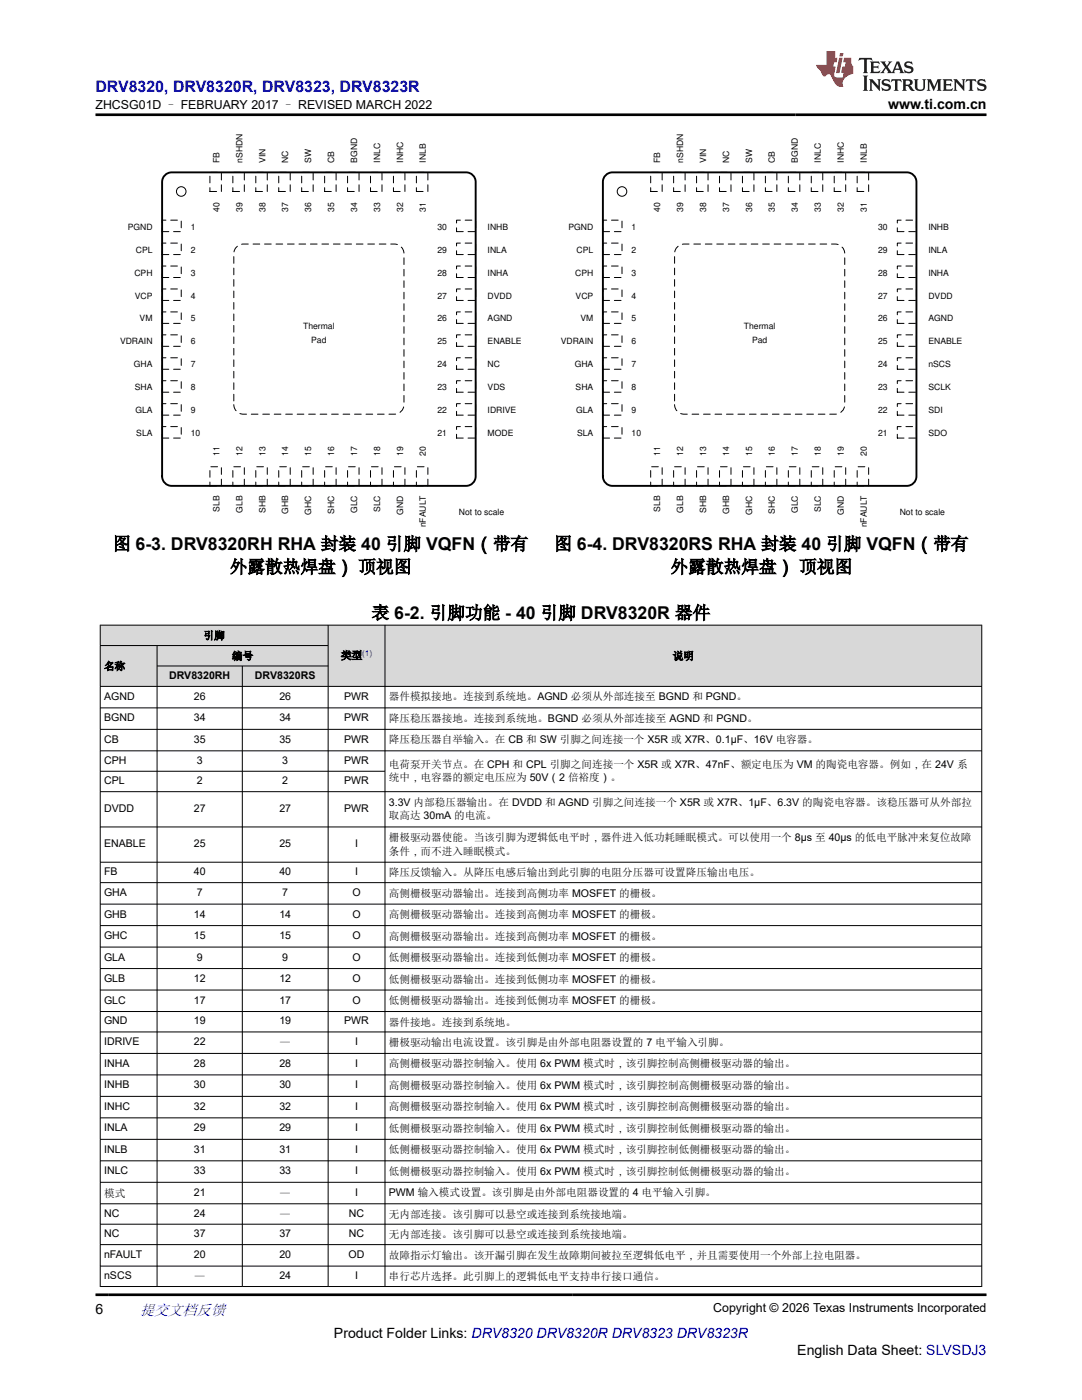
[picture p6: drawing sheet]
<svg xmlns="http://www.w3.org/2000/svg" width="216mm" height="279mm" viewBox="0 0 216 279" stroke-linecap="round" stroke-linejoin="round" font-family="sans-serif">
<path d="M41.9 34.4h2.3v3.8h-2.3z" fill="none" stroke="#000" stroke-width=".2" stroke-dasharray="1.3 1"/>
<path d="M41.9 93.2h2.3v3.8h-2.3z" fill-rule="evenodd" fill="#fff"/>
<path d="M41.9 93.2h2.3v3.8h-2.3z" fill="none" stroke="#000" stroke-width=".2" stroke-dasharray="1.3 1"/>
<path d="M32.3 43.9h3.9v2.3h-3.9z" fill-rule="evenodd" fill="#fff"/>
<path d="M32.3 43.9h3.9v2.3h-3.9z" fill="none" stroke="#000" stroke-width=".2" stroke-dasharray="1.3 1"/>
<path d="M91.1 43.9h3.8v2.3h-3.8z" fill-rule="evenodd" fill="#fff"/>
<path d="M91.1 43.9h3.8v2.3h-3.8z" fill="none" stroke="#000" stroke-width=".2" stroke-dasharray="1.3 1"/>
<path d="M46.5 34.4h2.3v3.8h-2.3z" fill-rule="evenodd" fill="#fff"/>
<path d="M46.5 34.4h2.3v3.8h-2.3z" fill="none" stroke="#000" stroke-width=".2" stroke-dasharray="1.3 1"/>
<path d="M46.5 93.2h2.3v3.8h-2.3z" fill-rule="evenodd" fill="#fff"/>
<path d="M46.5 93.2h2.3v3.8h-2.3z" fill="none" stroke="#000" stroke-width=".2" stroke-dasharray="1.3 1"/>
<path d="M32.3 48.5h3.9v2.3h-3.9z" fill-rule="evenodd" fill="#fff"/>
<path d="M32.3 48.5h3.9v2.3h-3.9z" fill="none" stroke="#000" stroke-width=".2" stroke-dasharray="1.3 1"/>
<path d="M91.1 48.5h3.8v2.3h-3.8z" fill-rule="evenodd" fill="#fff"/>
<path d="M91.1 48.5h3.8v2.3h-3.8z" fill="none" stroke="#000" stroke-width=".2" stroke-dasharray="1.3 1"/>
<path d="M51 34.4h2.3v3.8h-2.3z" fill-rule="evenodd" fill="#fff"/>
<path d="M51 34.4h2.3v3.8h-2.3z" fill="none" stroke="#000" stroke-width=".2" stroke-dasharray="1.3 1"/>
<path d="M51 93.2h2.3v3.8h-2.3z" fill-rule="evenodd" fill="#fff"/>
<path d="M51 93.2h2.3v3.8h-2.3z" fill="none" stroke="#000" stroke-width=".2" stroke-dasharray="1.3 1"/>
<path d="M32.3 53.1h3.9v2.3h-3.9z" fill-rule="evenodd" fill="#fff"/>
<path d="M32.3 53.1h3.9v2.3h-3.9z" fill="none" stroke="#000" stroke-width=".2" stroke-dasharray="1.3 1"/>
<path d="M91.1 53.1h3.8v2.3h-3.8z" fill-rule="evenodd" fill="#fff"/>
<path d="M91.1 53.1h3.8v2.3h-3.8z" fill="none" stroke="#000" stroke-width=".2" stroke-dasharray="1.3 1"/>
<path d="M55.6 34.4h2.3v3.8h-2.3z" fill-rule="evenodd" fill="#fff"/>
<path d="M55.6 34.4h2.3v3.8h-2.3z" fill="none" stroke="#000" stroke-width=".2" stroke-dasharray="1.3 1"/>
<path d="M55.6 93.2h2.3v3.8h-2.3z" fill-rule="evenodd" fill="#fff"/>
<path d="M55.6 93.2h2.3v3.8h-2.3z" fill="none" stroke="#000" stroke-width=".2" stroke-dasharray="1.3 1"/>
<path d="M32.3 57.7h3.9v2.3h-3.9z" fill-rule="evenodd" fill="#fff"/>
<path d="M32.3 57.7h3.9v2.3h-3.9z" fill="none" stroke="#000" stroke-width=".2" stroke-dasharray="1.3 1"/>
<path d="M91.1 57.7h3.8v2.3h-3.8z" fill-rule="evenodd" fill="#fff"/>
<path d="M91.1 57.7h3.8v2.3h-3.8z" fill="none" stroke="#000" stroke-width=".2" stroke-dasharray="1.3 1"/>
<path d="M60.2 34.4h2.3v3.8h-2.3z" fill-rule="evenodd" fill="#fff"/>
<path d="M60.2 34.4h2.3v3.8h-2.3z" fill="none" stroke="#000" stroke-width=".2" stroke-dasharray="1.3 1"/>
<path d="M60.2 93.2h2.3v3.8h-2.3z" fill-rule="evenodd" fill="#fff"/>
<path d="M60.2 93.2h2.3v3.8h-2.3z" fill="none" stroke="#000" stroke-width=".2" stroke-dasharray="1.3 1"/>
<path d="M32.3 62.2h3.9v2.3h-3.9z" fill-rule="evenodd" fill="#fff"/>
<path d="M32.3 62.2h3.9v2.3h-3.9z" fill="none" stroke="#000" stroke-width=".2" stroke-dasharray="1.3 1"/>
<path d="M91.1 62.2h3.8v2.3h-3.8z" fill-rule="evenodd" fill="#fff"/>
<path d="M91.1 62.2h3.8v2.3h-3.8z" fill="none" stroke="#000" stroke-width=".2" stroke-dasharray="1.3 1"/>
<path d="M64.8 34.4h2.3v3.8h-2.3z" fill-rule="evenodd" fill="#fff"/>
<path d="M64.8 34.4h2.3v3.8h-2.3z" fill="none" stroke="#000" stroke-width=".2" stroke-dasharray="1.3 1"/>
<path d="M64.8 93.2h2.3v3.8h-2.3z" fill-rule="evenodd" fill="#fff"/>
<path d="M64.8 93.2h2.3v3.8h-2.3z" fill="none" stroke="#000" stroke-width=".2" stroke-dasharray="1.3 1"/>
<path d="M32.3 66.8h3.9v2.3h-3.9z" fill-rule="evenodd" fill="#fff"/>
<path d="M32.3 66.8h3.9v2.3h-3.9z" fill="none" stroke="#000" stroke-width=".2" stroke-dasharray="1.3 1"/>
<path d="M91.1 66.8h3.8v2.3h-3.8z" fill-rule="evenodd" fill="#fff"/>
<path d="M91.1 66.8h3.8v2.3h-3.8z" fill="none" stroke="#000" stroke-width=".2" stroke-dasharray="1.3 1"/>
<path d="M69.4 34.4h2.2v3.8h-2.2z" fill-rule="evenodd" fill="#fff"/>
<path d="M69.4 34.4h2.2v3.8h-2.2z" fill="none" stroke="#000" stroke-width=".2" stroke-dasharray="1.3 1"/>
<path d="M69.4 93.2h2.2v3.8h-2.2z" fill-rule="evenodd" fill="#fff"/>
<path d="M69.4 93.2h2.2v3.8h-2.2z" fill="none" stroke="#000" stroke-width=".2" stroke-dasharray="1.3 1"/>
<path d="M32.3 71.4h3.9v2.3h-3.9z" fill-rule="evenodd" fill="#fff"/>
<path d="M32.3 71.4h3.9v2.3h-3.9z" fill="none" stroke="#000" stroke-width=".2" stroke-dasharray="1.3 1"/>
<path d="M91.1 71.4h3.8v2.3h-3.8z" fill-rule="evenodd" fill="#fff"/>
<path d="M91.1 71.4h3.8v2.3h-3.8z" fill="none" stroke="#000" stroke-width=".2" stroke-dasharray="1.3 1"/>
<path d="M73.9 34.4h2.3v3.8h-2.3z" fill-rule="evenodd" fill="#fff"/>
<path d="M73.9 34.4h2.3v3.8h-2.3z" fill="none" stroke="#000" stroke-width=".2" stroke-dasharray="1.3 1"/>
<path d="M73.9 93.2h2.3v3.8h-2.3z" fill-rule="evenodd" fill="#fff"/>
<path d="M73.9 93.2h2.3v3.8h-2.3z" fill="none" stroke="#000" stroke-width=".2" stroke-dasharray="1.3 1"/>
<path d="M32.3 76h3.9v2.3h-3.9z" fill-rule="evenodd" fill="#fff"/>
<path d="M32.3 76h3.9v2.3h-3.9z" fill="none" stroke="#000" stroke-width=".2" stroke-dasharray="1.3 1"/>
<path d="M91.1 76h3.8v2.3h-3.8z" fill-rule="evenodd" fill="#fff"/>
<path d="M91.1 76h3.8v2.3h-3.8z" fill="none" stroke="#000" stroke-width=".2" stroke-dasharray="1.3 1"/>
<path d="M78.5 34.4h2.3v3.8h-2.3z" fill-rule="evenodd" fill="#fff"/>
<path d="M78.5 34.4h2.3v3.8h-2.3z" fill="none" stroke="#000" stroke-width=".2" stroke-dasharray="1.3 1"/>
<path d="M78.5 93.2h2.3v3.8h-2.3z" fill-rule="evenodd" fill="#fff"/>
<path d="M78.5 93.2h2.3v3.8h-2.3z" fill="none" stroke="#000" stroke-width=".2" stroke-dasharray="1.3 1"/>
<path d="M32.3 80.6h3.9v2.2h-3.9z" fill-rule="evenodd" fill="#fff"/>
<path d="M32.3 80.6h3.9v2.2h-3.9z" fill="none" stroke="#000" stroke-width=".2" stroke-dasharray="1.3 1"/>
<path d="M91.1 80.6h3.8v2.2h-3.8z" fill-rule="evenodd" fill="#fff"/>
<path d="M91.1 80.6h3.8v2.2h-3.8z" fill="none" stroke="#000" stroke-width=".2" stroke-dasharray="1.3 1"/>
<path d="M83.1 34.4h2.3v3.8h-2.3z" fill-rule="evenodd" fill="#fff"/>
<path d="M83.1 34.4h2.3v3.8h-2.3z" fill="none" stroke="#000" stroke-width=".2" stroke-dasharray="1.3 1"/>
<path d="M83.1 93.2h2.3v3.8h-2.3z" fill-rule="evenodd" fill="#fff"/>
<path d="M83.1 93.2h2.3v3.8h-2.3z" fill="none" stroke="#000" stroke-width=".2" stroke-dasharray="1.3 1"/>
<path d="M32.3 85.1h3.9v2.3h-3.9z" fill-rule="evenodd" fill="#fff"/>
<path d="M32.3 85.1h3.9v2.3h-3.9z" fill="none" stroke="#000" stroke-width=".2" stroke-dasharray="1.3 1"/>
<path d="M91.1 85.1h3.8v2.3h-3.8z" fill-rule="evenodd" fill="#fff"/>
<path d="M91.1 85.1h3.8v2.3h-3.8z" fill="none" stroke="#000" stroke-width=".2" stroke-dasharray="1.3 1"/>
<circle cx="36.2" cy="38.2" r=".95" fill="none" stroke="#000" stroke-width=".2"/>
<path d="M32.9 35l.8-.5 .6-.1h58.7a1.91 1.91 0 0 1 1.9 1.9v58.8a1.91 1.91 0 0 1-1.9 1.9h-58.7a1.9 1.9 0 0 1-2-1.9v-58.8l.1-.5z" fill="none" stroke="#000" stroke-width=".38"/>
<path d="M47.2 49.3l.9-.5 .5-.1h30.1a1.91 1.91 0 0 1 1.9 1.9v30.2a1.91 1.91 0 0 1-1.9 1.9h-30.1a1.9 1.9 0 0 1-1.9-1.9v-30.2v-.5z" fill-rule="evenodd" fill="#fff"/>
<path d="M47.2 49.3l.9-.5 .5-.1h30.1a1.91 1.91 0 0 1 1.9 1.9v30.2a1.91 1.91 0 0 1-1.9 1.9h-30.1a1.9 1.9 0 0 1-1.9-1.9v-30.2v-.5z" fill="none" stroke="#000" stroke-width=".2" stroke-dasharray="1.3 1"/>
<path d="M129.8 34.4h2.3v3.8h-2.3z" fill-rule="evenodd" fill="#fff"/>
<path d="M129.8 34.4h2.3v3.8h-2.3z" fill="none" stroke="#000" stroke-width=".2" stroke-dasharray="1.3 1"/>
<path d="M129.8 93.2h2.3v3.8h-2.3z" fill-rule="evenodd" fill="#fff"/>
<path d="M129.8 93.2h2.3v3.8h-2.3z" fill="none" stroke="#000" stroke-width=".2" stroke-dasharray="1.3 1"/>
<path d="M120.3 43.9h3.8v2.3h-3.8z" fill-rule="evenodd" fill="#fff"/>
<path d="M120.3 43.9h3.8v2.3h-3.8z" fill="none" stroke="#000" stroke-width=".2" stroke-dasharray="1.3 1"/>
<path d="M179 43.9h3.9v2.3h-3.9z" fill-rule="evenodd" fill="#fff"/>
<path d="M179 43.9h3.9v2.3h-3.9z" fill="none" stroke="#000" stroke-width=".2" stroke-dasharray="1.3 1"/>
<path d="M134.4 34.4h2.3v3.8h-2.3z" fill-rule="evenodd" fill="#fff"/>
<path d="M134.4 34.4h2.3v3.8h-2.3z" fill="none" stroke="#000" stroke-width=".2" stroke-dasharray="1.3 1"/>
<path d="M134.4 93.2h2.3v3.8h-2.3z" fill-rule="evenodd" fill="#fff"/>
<path d="M134.4 93.2h2.3v3.8h-2.3z" fill="none" stroke="#000" stroke-width=".2" stroke-dasharray="1.3 1"/>
<path d="M120.3 48.5h3.8v2.3h-3.8z" fill-rule="evenodd" fill="#fff"/>
<path d="M120.3 48.5h3.8v2.3h-3.8z" fill="none" stroke="#000" stroke-width=".2" stroke-dasharray="1.3 1"/>
<path d="M179 48.5h3.9v2.3h-3.9z" fill-rule="evenodd" fill="#fff"/>
<path d="M179 48.5h3.9v2.3h-3.9z" fill="none" stroke="#000" stroke-width=".2" stroke-dasharray="1.3 1"/>
<path d="M139 34.4h2.3v3.8h-2.3z" fill-rule="evenodd" fill="#fff"/>
<path d="M139 34.4h2.3v3.8h-2.3z" fill="none" stroke="#000" stroke-width=".2" stroke-dasharray="1.3 1"/>
<path d="M139 93.2h2.3v3.8h-2.3z" fill-rule="evenodd" fill="#fff"/>
<path d="M139 93.2h2.3v3.8h-2.3z" fill="none" stroke="#000" stroke-width=".2" stroke-dasharray="1.3 1"/>
<path d="M120.3 53.1h3.8v2.3h-3.8z" fill-rule="evenodd" fill="#fff"/>
<path d="M120.3 53.1h3.8v2.3h-3.8z" fill="none" stroke="#000" stroke-width=".2" stroke-dasharray="1.3 1"/>
<path d="M179 53.1h3.9v2.3h-3.9z" fill-rule="evenodd" fill="#fff"/>
<path d="M179 53.1h3.9v2.3h-3.9z" fill="none" stroke="#000" stroke-width=".2" stroke-dasharray="1.3 1"/>
<path d="M143.6 34.4h2.3v3.8h-2.3z" fill-rule="evenodd" fill="#fff"/>
<path d="M143.6 34.4h2.3v3.8h-2.3z" fill="none" stroke="#000" stroke-width=".2" stroke-dasharray="1.3 1"/>
<path d="M143.6 93.2h2.3v3.8h-2.3z" fill-rule="evenodd" fill="#fff"/>
<path d="M143.6 93.2h2.3v3.8h-2.3z" fill="none" stroke="#000" stroke-width=".2" stroke-dasharray="1.3 1"/>
<path d="M120.3 57.7h3.8v2.3h-3.8z" fill-rule="evenodd" fill="#fff"/>
<path d="M120.3 57.7h3.8v2.3h-3.8z" fill="none" stroke="#000" stroke-width=".2" stroke-dasharray="1.3 1"/>
<path d="M179 57.7h3.9v2.3h-3.9z" fill-rule="evenodd" fill="#fff"/>
<path d="M179 57.7h3.9v2.3h-3.9z" fill="none" stroke="#000" stroke-width=".2" stroke-dasharray="1.3 1"/>
<path d="M148.1 34.4h2.3v3.8h-2.3z" fill-rule="evenodd" fill="#fff"/>
<path d="M148.1 34.4h2.3v3.8h-2.3z" fill="none" stroke="#000" stroke-width=".2" stroke-dasharray="1.3 1"/>
<path d="M148.1 93.2h2.3v3.8h-2.3z" fill-rule="evenodd" fill="#fff"/>
<path d="M148.1 93.2h2.3v3.8h-2.3z" fill="none" stroke="#000" stroke-width=".2" stroke-dasharray="1.3 1"/>
<path d="M120.3 62.2h3.8v2.3h-3.8z" fill-rule="evenodd" fill="#fff"/>
<path d="M120.3 62.2h3.8v2.3h-3.8z" fill="none" stroke="#000" stroke-width=".2" stroke-dasharray="1.3 1"/>
<path d="M179 62.2h3.9v2.3h-3.9z" fill-rule="evenodd" fill="#fff"/>
<path d="M179 62.2h3.9v2.3h-3.9z" fill="none" stroke="#000" stroke-width=".2" stroke-dasharray="1.3 1"/>
<path d="M152.7 34.4h2.3v3.8h-2.3z" fill-rule="evenodd" fill="#fff"/>
<path d="M152.7 34.4h2.3v3.8h-2.3z" fill="none" stroke="#000" stroke-width=".2" stroke-dasharray="1.3 1"/>
<path d="M152.7 93.2h2.3v3.8h-2.3z" fill-rule="evenodd" fill="#fff"/>
<path d="M152.7 93.2h2.3v3.8h-2.3z" fill="none" stroke="#000" stroke-width=".2" stroke-dasharray="1.3 1"/>
<path d="M120.3 66.8h3.8v2.3h-3.8z" fill-rule="evenodd" fill="#fff"/>
<path d="M120.3 66.8h3.8v2.3h-3.8z" fill="none" stroke="#000" stroke-width=".2" stroke-dasharray="1.3 1"/>
<path d="M179 66.8h3.9v2.3h-3.9z" fill-rule="evenodd" fill="#fff"/>
<path d="M179 66.8h3.9v2.3h-3.9z" fill="none" stroke="#000" stroke-width=".2" stroke-dasharray="1.3 1"/>
<path d="M157.3 34.4h2.3v3.8h-2.3z" fill-rule="evenodd" fill="#fff"/>
<path d="M157.3 34.4h2.3v3.8h-2.3z" fill="none" stroke="#000" stroke-width=".2" stroke-dasharray="1.3 1"/>
<path d="M157.3 93.2h2.3v3.8h-2.3z" fill-rule="evenodd" fill="#fff"/>
<path d="M157.3 93.2h2.3v3.8h-2.3z" fill="none" stroke="#000" stroke-width=".2" stroke-dasharray="1.3 1"/>
<path d="M120.3 71.4h3.8v2.3h-3.8z" fill-rule="evenodd" fill="#fff"/>
<path d="M120.3 71.4h3.8v2.3h-3.8z" fill="none" stroke="#000" stroke-width=".2" stroke-dasharray="1.3 1"/>
<path d="M179 71.4h3.9v2.3h-3.9z" fill-rule="evenodd" fill="#fff"/>
<path d="M179 71.4h3.9v2.3h-3.9z" fill="none" stroke="#000" stroke-width=".2" stroke-dasharray="1.3 1"/>
<path d="M161.9 34.4h2.3v3.8h-2.3z" fill-rule="evenodd" fill="#fff"/>
<path d="M161.9 34.4h2.3v3.8h-2.3z" fill="none" stroke="#000" stroke-width=".2" stroke-dasharray="1.3 1"/>
<path d="M161.9 93.2h2.3v3.8h-2.3z" fill-rule="evenodd" fill="#fff"/>
<path d="M161.9 93.2h2.3v3.8h-2.3z" fill="none" stroke="#000" stroke-width=".2" stroke-dasharray="1.3 1"/>
<path d="M120.3 76h3.8v2.3h-3.8z" fill-rule="evenodd" fill="#fff"/>
<path d="M120.3 76h3.8v2.3h-3.8z" fill="none" stroke="#000" stroke-width=".2" stroke-dasharray="1.3 1"/>
<path d="M179 76h3.9v2.3h-3.9z" fill-rule="evenodd" fill="#fff"/>
<path d="M179 76h3.9v2.3h-3.9z" fill="none" stroke="#000" stroke-width=".2" stroke-dasharray="1.3 1"/>
<path d="M166.5 34.4h2.2v3.8h-2.2z" fill-rule="evenodd" fill="#fff"/>
<path d="M166.5 34.4h2.2v3.8h-2.2z" fill="none" stroke="#000" stroke-width=".2" stroke-dasharray="1.3 1"/>
<path d="M166.5 93.2h2.2v3.8h-2.2z" fill-rule="evenodd" fill="#fff"/>
<path d="M166.5 93.2h2.2v3.8h-2.2z" fill="none" stroke="#000" stroke-width=".2" stroke-dasharray="1.3 1"/>
<path d="M120.3 80.6h3.8v2.2h-3.8z" fill-rule="evenodd" fill="#fff"/>
<path d="M120.3 80.6h3.8v2.2h-3.8z" fill="none" stroke="#000" stroke-width=".2" stroke-dasharray="1.3 1"/>
<path d="M179 80.6h3.9v2.2h-3.9z" fill-rule="evenodd" fill="#fff"/>
<path d="M179 80.6h3.9v2.2h-3.9z" fill="none" stroke="#000" stroke-width=".2" stroke-dasharray="1.3 1"/>
<path d="M171 34.4h2.3v3.8h-2.3z" fill-rule="evenodd" fill="#fff"/>
<path d="M171 34.4h2.3v3.8h-2.3z" fill="none" stroke="#000" stroke-width=".2" stroke-dasharray="1.3 1"/>
<path d="M171 93.2h2.3v3.8h-2.3z" fill-rule="evenodd" fill="#fff"/>
<path d="M171 93.2h2.3v3.8h-2.3z" fill="none" stroke="#000" stroke-width=".2" stroke-dasharray="1.3 1"/>
<path d="M120.3 85.1h3.8v2.3h-3.8z" fill-rule="evenodd" fill="#fff"/>
<path d="M120.3 85.1h3.8v2.3h-3.8z" fill="none" stroke="#000" stroke-width=".2" stroke-dasharray="1.3 1"/>
<path d="M179 85.1h3.9v2.3h-3.9z" fill-rule="evenodd" fill="#fff"/>
<path d="M179 85.1h3.9v2.3h-3.9z" fill="none" stroke="#000" stroke-width=".2" stroke-dasharray="1.3 1"/>
<circle cx="124.1" cy="38.2" r=".95" fill="none" stroke="#000" stroke-width=".2"/>
<path d="M120.9 35l.8-.5 .5-.1h58.8a1.91 1.91 0 0 1 1.9 1.9v58.8a1.91 1.91 0 0 1-1.9 1.9h-58.8a1.9 1.9 0 0 1-1.9-1.9v-58.8l.1-.5z" fill="none" stroke="#000" stroke-width=".38"/>
<path d="M135.2 49.3l.8-.5 .5-.1h30.2a1.91 1.91 0 0 1 1.9 1.9v30.2a1.91 1.91 0 0 1-1.9 1.9h-30.2a1.9 1.9 0 0 1-1.9-1.9v-30.2l.1-.5z" fill-rule="evenodd" fill="#fff"/>
<path d="M135.2 49.3l.8-.5 .5-.1h30.2a1.91 1.91 0 0 1 1.9 1.9v30.2a1.91 1.91 0 0 1-1.9 1.9h-30.2a1.9 1.9 0 0 1-1.9-1.9v-30.2l.1-.5z" fill="none" stroke="#000" stroke-width=".2" stroke-dasharray="1.3 1"/>
<g fill="#d8d8d8">
<path d="M20 124.8h175.9v4h-175.9z" fill-rule="evenodd"/>
<path d="M20.1 124.8h45.3v4h-45.3z" fill-rule="evenodd"/>
<path d="M65.5 124.8h11.3v12.1h-11.3z" fill-rule="evenodd"/>
<path d="M76.9 124.8h118.9v12.1h-118.9z" fill-rule="evenodd"/>
<path d="M20.1 128.9h11.2v8h-11.2z" fill-rule="evenodd"/>
<path d="M31.4 128.9h34v3.9h-34z" fill-rule="evenodd"/>
<path d="M31.4 133h16.9v3.9h-16.9z" fill-rule="evenodd"/>
<path d="M48.4 133h17v3.9h-17z" fill-rule="evenodd"/>
</g>
<g fill="none" stroke="#000" stroke-width=".2">
<path d="M19.9 124.8h176.1M19.9 128.8h45.6M19.9 137h176.1M20 124.7v132.1M31.3 128.8v128M31.3 132.9h34.2M48.4 132.9v123.9M65.5 124.7v132.1M76.8 124.7v132.1M195.9 124.7v132.1M19.9 141.3h176.1M19.9 145.6h176.1"/>
<path d="M19.9 149.8h176.1M19.9 153.9h57M19.9 158h176.1M19.9 165h176.1M19.9 172.1h176.1M19.9 176.1h176.1M19.9 180.4h176.1M19.9 184.7h176.1M19.9 189h176.1M19.9 193.3h176.1M19.9 197.6h176.1M19.9 201.9h176.1"/>
<path d="M19.9 205.9h176.1M19.9 210.2h176.1M19.9 214.5h176.1M19.9 218.8h176.1M19.9 223.1h176.1M19.9 227.4h176.1M19.9 231.7h176.1M19.9 236h176.1M19.9 240.2h176.1M19.9 244.3h176.1M19.9 248.4h176.1M19.9 252.7h176.1"/>
<path d="M19.9 256.8h176.1"/>
</g>
<path d="M171.5 11.6l-.2 .5 .5-.2h.6v.1v2.2l-.2 .4h1l-.2-.4v-2.2v-.1h.5l.6 .2-.2-.5zM173.6 12.3l.2 .4v1.5l-.2 .4h1.9l.1-.6a1.08 1.08 0 0 1-1.3 .2v-.7h.6l.4 .2v-.7l-.4 .2h-.6v-.5l.2-.2a1 1 0 0 1 1 .3l-.1-.5zM175.7 12.3l.9 1.1-1 1.2h.9l-.2-.2 .5-.8 .4 .8-.2 .2h1.6l-.2-.2 .2-.5h.9l.1 .5-.1 .2h.9l-.2-.3-.8-2h-.5l-.9 2.2-.9-1.1 .9-1.1h-.8l.2 .2-.4 .6-.4-.6 .2-.2zM179 12.7l.4 1h-.7zM180.7 12.4a.65 .65 0 0 0-.2 .7 .65 .65 0 0 0 .6 .5l.6 .1 .1 .3a.79 .79 0 0 1-.7 .4 .79 .79 0 0 1-.7-.5l.1 .7 .2-.1a.93 .93 0 0 0 1.1 .1 .93 .93 0 0 0 .4-1 1.46 1.46 0 0 0-1.2-.6l-.1-.3a1.09 1.09 0 0 1 1.2 .2l-.2-.6-.1 .1-.5-.2zM172.2 15.1l.2 .4v2.2l-.2 .4h1l-.2-.4v-2.2l.2-.4zM173.4 15.8l.2 .4v1.5l-.2 .4h.8l-.3-.4 .1-1.3 1.6 1.8v-2l.2-.4h-.7l.1 .2 .1 1.1-1.2-1.3zM176.2 15.9a.65 .65 0 0 0-.2 .8 .65 .65 0 0 0 .6 .4l.6 .2 .1 .2a.79 .79 0 0 1-.7 .4 .79 .79 0 0 1-.7-.5l.1 .7 .2-.1a.93 .93 0 0 0 1.1 .1 .93 .93 0 0 0 .4-.9 1.46 1.46 0 0 0-1.2-.6l-.1-.4a1.09 1.09 0 0 1 1.2 .2l-.1-.6-.2 .1-.5-.1zM177.9 15.8l-.1 .6a.63 .63 0 0 1 .8-.3v1.6l-.3 .4h1l-.2-.4v-1.6a.66 .66 0 0 1 .8 .3l-.1-.6zM180 15.8l.2 .4v1.5l-.2 .4h1l-.2-.2-.1-.7h.5l.1 .2a.79 .79 0 0 0 1.2 .6l-1-.9a.61 .61 0 0 0 .6-.6 .61 .61 0 0 0-.5-.7zM180.8 16.1h.1a.47 .47 0 0 1 .5 .1 .47 .47 0 0 1 .1 .5l-.1 .1-.7 .1zM182.3 15.8l.2 .2a2.27 2.27 0 0 0 .4 2 1.04 1.04 0 0 0 1.7-.7v-1.3l.2-.2h-.8l.2 .4v1.1a.6 .6 0 0 1-.6 .6 .6 .6 0 0 1-.6-.6v-1.1l.3-.4zM184.9 15.8l.2 .4v1.5l-.2 .4h.8l-.3-.4v-1.4l.9 1.9 .9-1.9v1.4l-.3 .4h1l-.2-.4v-1.5l.2-.4h-.8l-.7 1.5-.6-1.5zM188.1 15.8l.2 .4v1.5l-.2 .4h1.9l.1-.6a1.09 1.09 0 0 1-1.3 .2v-.7h.6l.4 .2v-.6l-.4 .2h-.6v-.6l.2-.1a1.01 1.01 0 0 1 1 .3l-.1-.6zM190.2 15.8l.3 .4v1.5l-.3 .4h.8l-.2-.4v-1.3l1.6 1.8v-2l.2-.4h-.7l.2 .2v1.1l-1.2-1.3zM192.8 15.8l-.1 .6a.63 .63 0 0 1 .8-.3v1.6l-.3 .4h1l-.2-.4v-1.6a.66 .66 0 0 1 .8 .3l-.1-.6zM195.2 15.9a.65 .65 0 0 0-.2 .8 .65 .65 0 0 0 .6 .4l.6 .2 .2 .2a.79 .79 0 0 1-.7 .4 .79 .79 0 0 1-.7-.5l.1 .7 .2-.1a.93 .93 0 0 0 1 .1 .93 .93 0 0 0 .5-.9 1.46 1.46 0 0 0-1.3-.6v-.4a1.09 1.09 0 0 1 1.2 .2l-.2-.6-.2 .1-.5-.1z" fill="#231f20"/>
<path d="M164.9 10.2v2.8h-2l.1 .3 .8 1a.95 .95 0 0 0 1 .9 .59 .59 0 0 1 .5-.4 .59 .59 0 0 1 .5 .4l.4 .7a1.59 1.59 0 0 0 2.1 1.4 1.61 1.61 0 0 1 1-2.3l1-.3-.1-1.5a1.59 1.59 0 0 1-.3-1.7h-1.5l-.2 .9h.6l-.2 .9h-.5l-.2 1v.2l.4 .1-.1 .9h-.7a.73 .73 0 0 1-1-.7l.3-1.5h-.5l.1-.9h.5l.2-.9h-.5v-1.3zM167.4 11.5l-.6 3.1h.7l.6-3.1zM167.6 10.6l-.1 .6h.7l.1-.6z" fill="#ed1c24"/>
<path d="M19 22.9h177.8M19 258.4h177.8" fill="none" stroke="#000" stroke-width=".53"/>
<g font-size="3.5">
<text x="22.5" y="109.7">图 6-3. DRV8320RH RHA 封装 40 引脚 VQFN（带有</text>
<text x="110.6" y="109.7">图 6-4. DRV8320RS RHA 封装 40 引脚 VQFN（带有</text>
<text x="45.8" y="114.3">外露散热焊盘） 顶视图</text>
<text x="133.8" y="114.3">外露散热焊盘） 顶视图</text>
<text x="74.2" y="123.5">表 6-2. 引脚功能 - 40 引脚 DRV8320R 器件</text>
</g>
<text font-size="3.2" fill="#00f" x="19" y="18.3">DRV8320, DRV8320R, DRV8323, DRV8323R</text>
<text font-size="3" fill="#00f" x="27.9" y="262.4">提交文档反馈</text>
<g font-size="2.8">
<text x="177.2" y="21.7">www.ti.com.cn</text>
<text x="19" y="262.1">6</text>
<text x="66.6" y="266.9">Product Folder Links: DRV8320 DRV8320R DRV8323 DRV8323R</text>
<text x="159.1" y="270.3">English Data Sheet: SLVSDJ3</text>
</g>
<g font-size="2.5">
<text x="19.1" y="21.8">ZHCSG01D – FEBRUARY 2017 – REVISED MARCH 2022</text>
<text x="142.3" y="261.8">Copyright © 2026 Texas Instruments Incorporated</text>
</g>
<g font-size="2.1">
<text x="40.6" y="127.6">引脚</text>
<text x="46.3" y="131.6">编号</text>
<text x="68.1" y="131.5">类型</text>
<text x="134.2" y="131.6">说明</text>
<text x="20.8" y="133.7">名称</text>
<text x="33.7" y="135.5">DRV8320RH</text>
<text x="50.9" y="135.5">DRV8320RS</text>
<text x="20.8" y="139.7">AGND</text>
<text x="20.8" y="144">BGND</text>
<text x="38.7" y="139.7">26</text>
<text x="38.7" y="144">34</text>
<text x="55.7" y="139.7">26</text>
<text x="55.7" y="144">34</text>
<text x="68.7" y="139.7">PWR</text>
<text x="68.7" y="144">PWR</text>
<text x="77.6" y="139.8">器件模拟接地。连接到系统地。AGND 必须从外部连接至 BGND 和 PGND。</text>
<text x="20.8" y="148.3">CB</text>
<text x="38.7" y="148.3">35</text>
<text x="55.7" y="148.3">35</text>
<text x="68.7" y="148.3">PWR</text>
<text x="77.6" y="144.1">降压稳压器接地。连接到系统地。BGND 必须从外部连接至 AGND 和 PGND。</text>
<text x="77.6" y="148.4">降压稳压器自举输入。在 CB 和 SW 引脚之间连接一个 X5R 或 X7R、0.1µF、16V 电容器。</text>
<text x="20.8" y="152.4">CPH</text>
<text x="39.3" y="152.4">3</text>
<text x="56.3" y="152.4">3</text>
<text x="68.7" y="152.4">PWR</text>
<text x="77.6" y="153.2">电荷泵开关节点。在 CPH 和 CPL 引脚之间连接一个 X5R 或 X7R、47nF、额定电压为 VM 的陶瓷电容器。例如，在 24V 系</text>
<text x="77.6" y="156">统中，电容器的额定电压应为 50V（2 倍裕度）。</text>
<text x="20.8" y="156.5">CPL</text>
<text x="39.3" y="156.5">2</text>
<text x="56.3" y="156.5">2</text>
<text x="68.7" y="156.5">PWR</text>
<text x="77.6" y="160.8">3.3V 内部稳压器输出。在 DVDD 和 AGND 引脚之间连接一个 X5R 或 X7R、1µF、6.3V 的陶瓷电容器。该稳压器可从外部拉</text>
<text x="20.8" y="162.1">DVDD</text>
<text x="38.7" y="162.1">27</text>
<text x="55.7" y="162.1">27</text>
<text x="68.7" y="162.1">PWR</text>
<text x="77.6" y="163.5">取高达 30mA 的电流。</text>
<text x="77.6" y="167.8">栅极驱动器使能。当该引脚为逻辑低电平时，器件进入低功耗睡眠模式。可以使用一个 8µs 至 40µs 的低电平脉冲来复位故障</text>
<text x="20.8" y="169.1">ENABLE</text>
<text x="38.7" y="169.1">25</text>
<text x="55.7" y="169.1">25</text>
<text x="70.9" y="169.1">I</text>
<text x="77.6" y="170.6">条件，而不进入睡眠模式。</text>
<text x="20.8" y="174.7">FB</text>
<text x="20.8" y="178.8">GHA</text>
<text x="38.7" y="174.7">40</text>
<text x="39.3" y="178.8">7</text>
<text x="55.7" y="174.7">40</text>
<text x="56.3" y="178.8">7</text>
<text x="70.3" y="178.8">O</text>
<text x="70.9" y="174.7">I</text>
<text x="77.6" y="174.9">降压反馈输入。从降压电感后输出到此引脚的电阻分压器可设置降压输出电压。</text>
<text x="77.6" y="178.9">高侧栅极驱动器输出。连接到高侧功率 MOSFET 的栅极。</text>
<text x="20.8" y="183.1">GHB</text>
<text x="38.7" y="183.1">14</text>
<text x="55.7" y="183.1">14</text>
<text x="70.3" y="183.1">O</text>
<text x="77.6" y="183.2">高侧栅极驱动器输出。连接到高侧功率 MOSFET 的栅极。</text>
<text x="20.8" y="187.4">GHC</text>
<text x="20.8" y="191.7">GLA</text>
<text x="38.7" y="187.4">15</text>
<text x="39.3" y="191.7">9</text>
<text x="55.7" y="187.4">15</text>
<text x="56.3" y="191.7">9</text>
<text x="70.3" y="187.4">O</text>
<text x="70.3" y="191.7">O</text>
<text x="77.6" y="187.5">高侧栅极驱动器输出。连接到高侧功率 MOSFET 的栅极。</text>
<text x="77.6" y="191.8">低侧栅极驱动器输出。连接到低侧功率 MOSFET 的栅极。</text>
<text x="20.8" y="196">GLB</text>
<text x="38.7" y="196">12</text>
<text x="55.7" y="196">12</text>
<text x="70.3" y="196">O</text>
<text x="77.6" y="196.1">低侧栅极驱动器输出。连接到低侧功率 MOSFET 的栅极。</text>
<text x="20.8" y="200.3">GLC</text>
<text x="38.7" y="200.3">17</text>
<text x="55.7" y="200.3">17</text>
<text x="70.3" y="200.3">O</text>
<text x="77.6" y="200.4">低侧栅极驱动器输出。连接到低侧功率 MOSFET 的栅极。</text>
<text x="20.8" y="204.5">GND</text>
<text x="20.8" y="208.6">IDRIVE</text>
<text x="38.7" y="204.5">19</text>
<text x="38.7" y="208.6">22</text>
<text x="55.7" y="204.5">19</text>
<text x="55.9" y="208.8">—</text>
<text x="68.7" y="204.5">PWR</text>
<text x="70.9" y="208.6">I</text>
<text x="77.6" y="204.7">器件接地。连接到系统地。</text>
<text x="77.6" y="208.7">栅极驱动输出电流设置。该引脚是由外部电阻器设置的 7 电平输入引脚。</text>
<text x="20.8" y="212.9">INHA</text>
<text x="38.7" y="212.9">28</text>
<text x="55.7" y="212.9">28</text>
<text x="70.9" y="212.9">I</text>
<text x="77.6" y="213">高侧栅极驱动器控制输入。使用 6x PWM 模式时，该引脚控制高侧栅极驱动器的输出。</text>
<text x="20.8" y="217.2">INHB</text>
<text x="20.8" y="221.5">INHC</text>
<text x="38.7" y="217.2">30</text>
<text x="38.7" y="221.5">32</text>
<text x="55.7" y="217.2">30</text>
<text x="55.7" y="221.5">32</text>
<text x="70.9" y="217.2">I</text>
<text x="70.9" y="221.5">I</text>
<text x="77.6" y="217.3">高侧栅极驱动器控制输入。使用 6x PWM 模式时，该引脚控制高侧栅极驱动器的输出。</text>
<text x="77.6" y="221.6">高侧栅极驱动器控制输入。使用 6x PWM 模式时，该引脚控制高侧栅极驱动器的输出。</text>
<text x="20.8" y="225.8">INLA</text>
<text x="38.7" y="225.8">29</text>
<text x="55.7" y="225.8">29</text>
<text x="70.9" y="225.8">I</text>
<text x="77.6" y="225.9">低侧栅极驱动器控制输入。使用 6x PWM 模式时，该引脚控制低侧栅极驱动器的输出。</text>
<text x="20.8" y="230.1">INLB</text>
<text x="38.7" y="230.1">31</text>
<text x="55.7" y="230.1">31</text>
<text x="70.9" y="230.1">I</text>
<text x="77.6" y="230.2">低侧栅极驱动器控制输入。使用 6x PWM 模式时，该引脚控制低侧栅极驱动器的输出。</text>
<text x="20.8" y="234.4">INLC</text>
<text x="20.8" y="238.9">模式</text>
<text x="38.7" y="234.4">33</text>
<text x="38.7" y="238.6">21</text>
<text x="55.7" y="234.4">33</text>
<text x="55.9" y="238.9">—</text>
<text x="70.9" y="234.4">I</text>
<text x="70.9" y="238.6">I</text>
<text x="77.6" y="234.5">低侧栅极驱动器控制输入。使用 6x PWM 模式时，该引脚控制低侧栅极驱动器的输出。</text>
<text x="77.6" y="238.8">PWM 输入模式设置。该引脚是由外部电阻器设置的 4 电平输入引脚。</text>
<text x="20.8" y="242.8">NC</text>
<text x="38.7" y="242.8">24</text>
<text x="55.9" y="243">—</text>
<text x="69.6" y="242.8">NC</text>
<text x="77.6" y="243">无内部连接。该引脚可以悬空或连接到系统接地端。</text>
<text x="20.8" y="246.9">NC</text>
<text x="20.8" y="251.1">nFAULT</text>
<text x="38.7" y="246.9">37</text>
<text x="38.7" y="251.1">20</text>
<text x="55.7" y="246.9">37</text>
<text x="55.7" y="251.1">20</text>
<text x="69.6" y="251.1">OD</text>
<text x="69.6" y="246.9">NC</text>
<text x="77.6" y="247.1">无内部连接。该引脚可以悬空或连接到系统接地端。</text>
<text x="77.6" y="251.2">故障指示灯输出。该开漏引脚在发生故障期间被拉至逻辑低电平，并且需要使用一个外部上拉电阻器。</text>
<text x="20.8" y="255.3">nSCS</text>
<text x="38.8" y="255.5">—</text>
<text x="55.7" y="255.3">24</text>
<text x="70.9" y="255.3">I</text>
<text x="77.6" y="255.5">串行芯片选择。此引脚上的逻辑低电平支持串行接口通信。</text>
</g>
<g font-size="1.7">
<text x="43.8" y="32.5" transform="rotate(-90 43.8 32.5)">FB</text>
<text x="48.4" y="32.5" transform="rotate(-90 48.4 32.5)">nSHDN</text>
<text x="52.9" y="32.5" transform="rotate(-90 52.9 32.5)">VIN</text>
<text x="57.5" y="32.5" transform="rotate(-90 57.5 32.5)">NC</text>
<text x="62.1" y="32.5" transform="rotate(-90 62.1 32.5)">SW</text>
<text x="66.7" y="32.5" transform="rotate(-90 66.7 32.5)">CB</text>
<text x="71.3" y="32.5" transform="rotate(-90 71.3 32.5)">BGND</text>
<text x="75.8" y="32.5" transform="rotate(-90 75.8 32.5)">INLC</text>
<text x="80.4" y="32.5" transform="rotate(-90 80.4 32.5)">INHC</text>
<text x="85" y="32.5" transform="rotate(-90 85 32.5)">INLB</text>
<text x="131.7" y="32.5" transform="rotate(-90 131.7 32.5)">FB</text>
<text x="136.3" y="32.5" transform="rotate(-90 136.3 32.5)">nSHDN</text>
<text x="140.9" y="32.5" transform="rotate(-90 140.9 32.5)">VIN</text>
<text x="145.5" y="32.5" transform="rotate(-90 145.5 32.5)">NC</text>
<text x="150.1" y="32.5" transform="rotate(-90 150.1 32.5)">SW</text>
<text x="154.6" y="32.5" transform="rotate(-90 154.6 32.5)">CB</text>
<text x="159.2" y="32.5" transform="rotate(-90 159.2 32.5)">BGND</text>
<text x="163.8" y="32.5" transform="rotate(-90 163.8 32.5)">INLC</text>
<text x="168.4" y="32.5" transform="rotate(-90 168.4 32.5)">INHC</text>
<text x="172.9" y="32.5" transform="rotate(-90 172.9 32.5)">INLB</text>
<text x="25.5" y="45.8">PGND</text>
<text x="38.1" y="45.8">1</text>
<text x="43.8" y="42.2" transform="rotate(-90 43.8 42.2)">40</text>
<text x="48.4" y="42.2" transform="rotate(-90 48.4 42.2)">39</text>
<text x="52.9" y="42.2" transform="rotate(-90 52.9 42.2)">38</text>
<text x="57.5" y="42.2" transform="rotate(-90 57.5 42.2)">37</text>
<text x="62.1" y="42.2" transform="rotate(-90 62.1 42.2)">36</text>
<text x="66.7" y="42.2" transform="rotate(-90 66.7 42.2)">35</text>
<text x="71.3" y="42.2" transform="rotate(-90 71.3 42.2)">34</text>
<text x="75.8" y="42.2" transform="rotate(-90 75.8 42.2)">33</text>
<text x="80.4" y="42.2" transform="rotate(-90 80.4 42.2)">32</text>
<text x="85" y="42.2" transform="rotate(-90 85 42.2)">31</text>
<text x="87.3" y="45.8">30</text>
<text x="97.3" y="45.8">INHB</text>
<text x="113.4" y="45.8">PGND</text>
<text x="126" y="45.8">1</text>
<text x="131.7" y="42.2" transform="rotate(-90 131.7 42.2)">40</text>
<text x="136.3" y="42.2" transform="rotate(-90 136.3 42.2)">39</text>
<text x="140.9" y="42.2" transform="rotate(-90 140.9 42.2)">38</text>
<text x="145.5" y="42.2" transform="rotate(-90 145.5 42.2)">37</text>
<text x="150.1" y="42.2" transform="rotate(-90 150.1 42.2)">36</text>
<text x="154.6" y="42.2" transform="rotate(-90 154.6 42.2)">35</text>
<text x="159.2" y="42.2" transform="rotate(-90 159.2 42.2)">34</text>
<text x="163.8" y="42.2" transform="rotate(-90 163.8 42.2)">33</text>
<text x="168.4" y="42.2" transform="rotate(-90 168.4 42.2)">32</text>
<text x="172.9" y="42.2" transform="rotate(-90 172.9 42.2)">31</text>
<text x="175.2" y="45.8">30</text>
<text x="185.2" y="45.8">INHB</text>
<text x="27.1" y="50.4">CPL</text>
<text x="38.1" y="50.4">2</text>
<text x="87.3" y="50.4">29</text>
<text x="97.3" y="50.4">INLA</text>
<text x="115" y="50.4">CPL</text>
<text x="126" y="50.4">2</text>
<text x="175.2" y="50.4">29</text>
<text x="185.2" y="50.4">INLA</text>
<text x="26.8" y="55">CPH</text>
<text x="26.9" y="59.6">VCP</text>
<text x="38.1" y="55">3</text>
<text x="38.1" y="59.6">4</text>
<text x="87.3" y="55">28</text>
<text x="87.3" y="59.6">27</text>
<text x="97.3" y="55">INHA</text>
<text x="97.3" y="59.6">DVDD</text>
<text x="114.8" y="55">CPH</text>
<text x="114.9" y="59.6">VCP</text>
<text x="126" y="55">3</text>
<text x="126" y="59.6">4</text>
<text x="175.2" y="55">28</text>
<text x="175.2" y="59.6">27</text>
<text x="185.2" y="55">INHA</text>
<text x="185.2" y="59.6">DVDD</text>
<text x="27.9" y="64.2">VM</text>
<text x="38.1" y="64.2">5</text>
<text x="60.5" y="65.7">Thermal</text>
<text x="87.3" y="64.2">26</text>
<text x="97.3" y="64.2">AGND</text>
<text x="115.8" y="64.2">VM</text>
<text x="126" y="64.2">5</text>
<text x="148.4" y="65.7">Thermal</text>
<text x="175.2" y="64.2">26</text>
<text x="185.2" y="64.2">AGND</text>
<text x="24" y="68.7">VDRAIN</text>
<text x="38.1" y="68.7">6</text>
<text x="62.1" y="68.5">Pad</text>
<text x="87.3" y="68.7">25</text>
<text x="97.3" y="68.7">ENABLE</text>
<text x="111.9" y="68.7">VDRAIN</text>
<text x="126" y="68.7">6</text>
<text x="150.1" y="68.5">Pad</text>
<text x="175.2" y="68.7">25</text>
<text x="185.2" y="68.7">ENABLE</text>
<text x="26.7" y="73.3">GHA</text>
<text x="26.9" y="77.9">SHA</text>
<text x="38.1" y="73.3">7</text>
<text x="38.1" y="77.9">8</text>
<text x="87.3" y="73.3">24</text>
<text x="87.3" y="77.9">23</text>
<text x="97.3" y="73.3">NC</text>
<text x="97.3" y="77.9">VDS</text>
<text x="114.7" y="73.3">GHA</text>
<text x="114.9" y="77.9">SHA</text>
<text x="126" y="73.3">7</text>
<text x="126" y="77.9">8</text>
<text x="175.2" y="73.3">24</text>
<text x="175.2" y="77.9">23</text>
<text x="185.2" y="73.3">nSCS</text>
<text x="185.2" y="77.9">SCLK</text>
<text x="27" y="82.5">GLA</text>
<text x="38.1" y="82.5">9</text>
<text x="87.3" y="82.5">22</text>
<text x="97.3" y="82.5">IDRIVE</text>
<text x="115" y="82.5">GLA</text>
<text x="126" y="82.5">9</text>
<text x="175.2" y="82.5">22</text>
<text x="185.2" y="82.5">SDI</text>
<text x="27.2" y="87">SLA</text>
<text x="38.1" y="87">10</text>
<text x="87.3" y="87">21</text>
<text x="97.3" y="87">MODE</text>
<text x="115.1" y="87">SLA</text>
<text x="126" y="87">10</text>
<text x="175.2" y="87">21</text>
<text x="185.2" y="87">SDO</text>
<text x="43.8" y="91.1" transform="rotate(-90 43.8 91.1)">11</text>
<text x="48.4" y="91.1" transform="rotate(-90 48.4 91.1)">12</text>
<text x="52.9" y="91.1" transform="rotate(-90 52.9 91.1)">13</text>
<text x="57.5" y="91.1" transform="rotate(-90 57.5 91.1)">14</text>
<text x="62.1" y="91.1" transform="rotate(-90 62.1 91.1)">15</text>
<text x="66.7" y="91.1" transform="rotate(-90 66.7 91.1)">16</text>
<text x="71.3" y="91.1" transform="rotate(-90 71.3 91.1)">17</text>
<text x="75.8" y="91.1" transform="rotate(-90 75.8 91.1)">18</text>
<text x="80.4" y="91.1" transform="rotate(-90 80.4 91.1)">19</text>
<text x="85" y="91.1" transform="rotate(-90 85 91.1)">20</text>
<text x="131.7" y="91.1" transform="rotate(-90 131.7 91.1)">11</text>
<text x="136.3" y="91.1" transform="rotate(-90 136.3 91.1)">12</text>
<text x="140.9" y="91.1" transform="rotate(-90 140.9 91.1)">13</text>
<text x="145.5" y="91.1" transform="rotate(-90 145.5 91.1)">14</text>
<text x="150.1" y="91.1" transform="rotate(-90 150.1 91.1)">15</text>
<text x="154.6" y="91.1" transform="rotate(-90 154.6 91.1)">16</text>
<text x="159.2" y="91.1" transform="rotate(-90 159.2 91.1)">17</text>
<text x="163.8" y="91.1" transform="rotate(-90 163.8 91.1)">18</text>
<text x="168.4" y="91.1" transform="rotate(-90 168.4 91.1)">19</text>
<text x="172.9" y="91.1" transform="rotate(-90 172.9 91.1)">20</text>
<text x="43.8" y="102.1" transform="rotate(-90 43.8 102.1)">SLB</text>
<text x="48.4" y="102.3" transform="rotate(-90 48.4 102.3)">GLB</text>
<text x="52.9" y="102.4" transform="rotate(-90 52.9 102.4)">SHB</text>
<text x="57.5" y="102.6" transform="rotate(-90 57.5 102.6)">GHB</text>
<text x="62.1" y="102.7" transform="rotate(-90 62.1 102.7)">GHC</text>
<text x="66.7" y="102.5" transform="rotate(-90 66.7 102.5)">SHC</text>
<text x="71.3" y="102.4" transform="rotate(-90 71.3 102.4)">GLC</text>
<text x="75.8" y="102.2" transform="rotate(-90 75.8 102.2)">SLC</text>
<text x="80.4" y="102.7" transform="rotate(-90 80.4 102.7)">GND</text>
<text x="85" y="105.3" transform="rotate(-90 85 105.3)">nFAULT</text>
<text x="91.6" y="102.7">Not to scale</text>
<text x="131.7" y="102.1" transform="rotate(-90 131.7 102.1)">SLB</text>
<text x="136.3" y="102.3" transform="rotate(-90 136.3 102.3)">GLB</text>
<text x="140.9" y="102.4" transform="rotate(-90 140.9 102.4)">SHB</text>
<text x="145.5" y="102.6" transform="rotate(-90 145.5 102.6)">GHB</text>
<text x="150.1" y="102.7" transform="rotate(-90 150.1 102.7)">GHC</text>
<text x="154.6" y="102.5" transform="rotate(-90 154.6 102.5)">SHC</text>
<text x="159.2" y="102.4" transform="rotate(-90 159.2 102.4)">GLC</text>
<text x="163.8" y="102.2" transform="rotate(-90 163.8 102.2)">SLC</text>
<text x="168.4" y="102.7" transform="rotate(-90 168.4 102.7)">GND</text>
<text x="172.9" y="105.3" transform="rotate(-90 172.9 105.3)">nFAULT</text>
<text x="179.5" y="102.7">Not to scale</text>
</g>
<text font-size="1.6" fill="#00f" x="72.3" y="130.8">(1)</text>
</svg>
